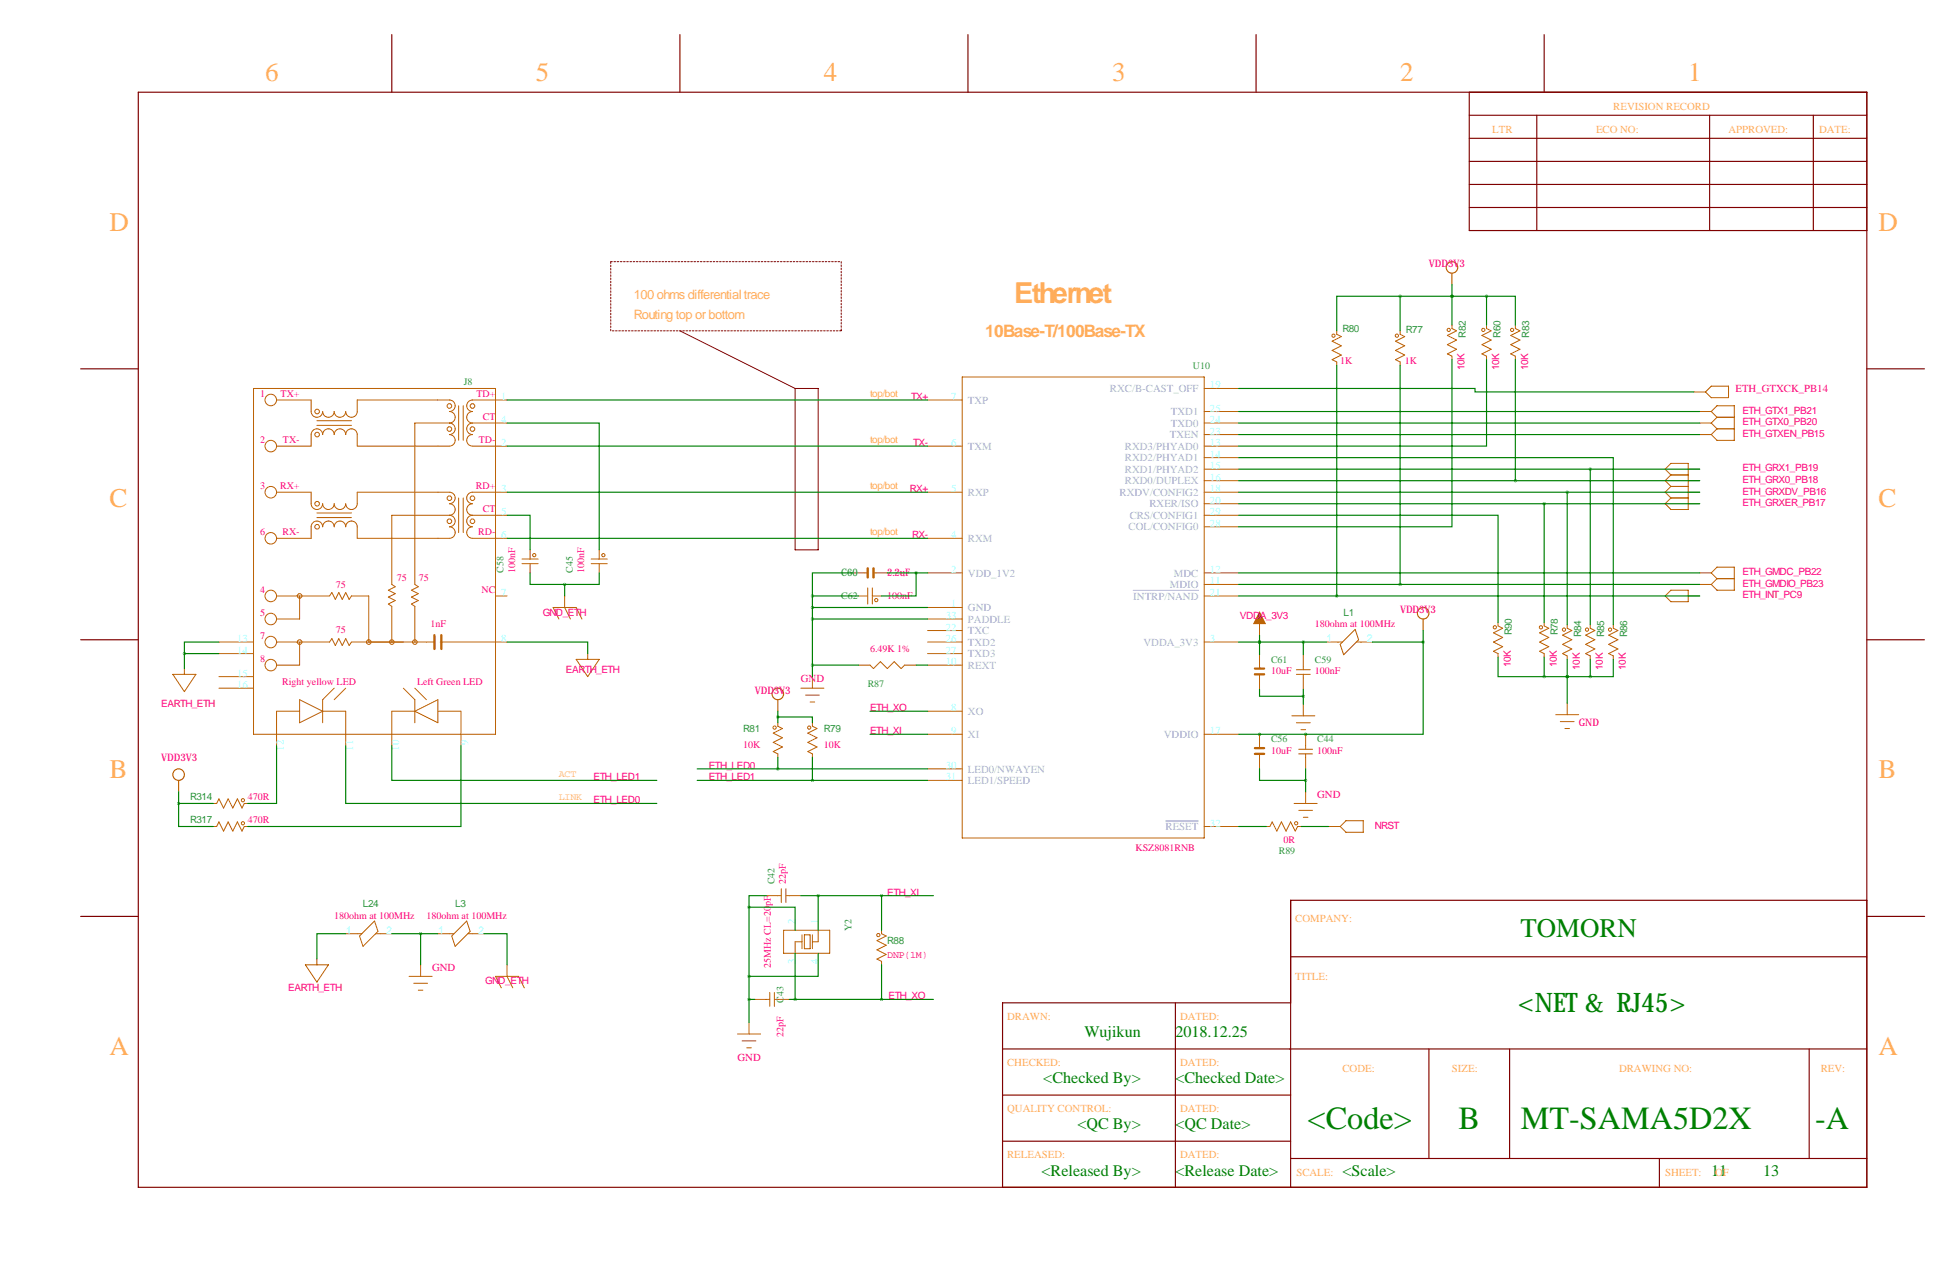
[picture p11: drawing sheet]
<svg xmlns="http://www.w3.org/2000/svg" width="432mm" height="279mm" viewBox="0 0 432 279" stroke-linecap="round" stroke-linejoin="round" font-family="sans-serif">
<path d="M134.6 57.7h50.8M185.4 57.7v15.2M134.6 72.9v-15.2M185.4 72.9h-50.8" fill="none" stroke="#800000" stroke-width=".22" stroke-dasharray=".4 .4"/>
<path d="M149.9 72.9l25.4 12.7M175.3 85.6h5v35.6h-5z" fill="none" stroke="#800000" stroke-width=".22"/>
<g fill="none" stroke="#800000" stroke-width=".25">
<path d="M86.4 7.6v12.7M149.9 7.6v12.7M213.4 7.6v12.7M276.9 7.6v12.7M340.4 7.6v12.7M30.5 20.3h381v241.3h-381zM323.8 25.4h87.7M323.8 30.5h87.7M323.8 20.3v30.5h87.7M323.8 35.6h87.7M338.7 25.4v25.4M376.8 25.4v25.4"/>
<path d="M399.7 25.4v25.4M323.8 40.6h87.7M323.8 45.7h87.7M17.8 81.3h12.7M411.5 81.3h12.7M17.8 141h12.7M411.5 141h12.7M411.5 198.4h-127v63.2M17.8 201.9h12.7M284.5 210.8h127M411.5 201.9h12.7M221 231.1h190.5"/>
<path d="M259.1 221v40.6M284.5 221h-63.5v40.6M315 231.1v24.2M332.7 231.1v24.2M398.8 231.1v24.2M221 241.3h63.5M221 251.5h63.5M284.5 255.3h127M365.8 255.3v6.3"/>
</g>
<g fill="none" stroke="#bb6000" stroke-width=".22">
<path d="M294.6 72.9v.8l1.1 .5-2.1 1 2.1 1-2.1 1 2.1 1-2.1 1 1 .6v.7M308.6 72.9v.8l1 .5-2 1 2 1-2 1 2 1-2 1 1 .6v.7M320 71.6v.8l1.1 .5-2.1 1 2.1 1-2.1 1 2.1 1.1-2.1 1 1 .5v.7M327.7 71.6v.8l1 .5-2.1 1 2.1 1-2.1 1 2.1 1.1-2.1 1 1.1 .5v.7M334 71.6v.8l1 .5-2 1 2 1-2 1 2 1.1-2 1 1 .5v.7M55.9 85.6h53.3v76.2h-53.3zM61 88.1h7.6v2.6a1.27 1.27 0 0 0 1.2 1.2 1.27 1.27 0 0 0 1.3-1.2 1.27 1.27 0 0 0 1.3 1.2 1.27 1.27 0 0 0 1.3-1.2 1.27 1.27 0 0 0 1.2 1.2 1.27 1.27 0 0 0 1.3-1.2 1.27 1.27 0 0 0 1.3 1.2 1.27 1.27 0 0 0 1.2-1.2v-2.6h20.4a1.27 1.27 0 0 1 1.2 1.3 1.27 1.27 0 0 1-1.2 1.3 1.27 1.27 0 0 1 1.2 1.2 1.27 1.27 0 0 1-1.2 1.3M69.8 92.7h7.7M69.8 93.7h7.7M99.1 93.2a1.27 1.27 0 0 1 1.2 1.3 1.27 1.27 0 0 1-1.2 1.3 1.27 1.27 0 0 1 1.2 1.2 1.27 1.27 0 0 1-1.2 1.3h-20.4v-2.5a1.27 1.27 0 0 0-1.2-1.3 1.27 1.27 0 0 0-1.3 1.3 1.27 1.27 0 0 0-1.3-1.3 1.27 1.27 0 0 0-1.2 1.3 1.27 1.27 0 0 0-1.3-1.3 1.27 1.27 0 0 0-1.3 1.3 1.27 1.27 0 0 0-1.2-1.3 1.27 1.27 0 0 0-1.3 1.3v2.5h-7.6M99.1 93.2h.1M99.1 93.2h-7.7v35.6l.8 .5-1.5 .7 1.5 .8-1.5 .8 1.5 .7-1.5 .8 .7 .5v7.9"/>
<path d="M101.1 89.4v7.6M102.1 89.4v7.6M104.1 93.2a1.27 1.27 0 0 0-1.2 1.3 1.27 1.27 0 0 0 1.2 1.3 1.27 1.27 0 0 0-1.2 1.2 1.27 1.27 0 0 0 1.2 1.3h7.7M104.1 93.2h7.7M111.8 88.1h-7.7a1.27 1.27 0 0 0-1.2 1.3 1.27 1.27 0 0 0 1.2 1.3 1.27 1.27 0 0 0-1.2 1.2 1.27 1.27 0 0 0 1.2 1.3M204.5 98.3h7.6M204.5 88.1h7.6M212.1 83.1h53.3v101.6h-53.3zM265.4 85.6h7.6M265.4 90.7h7.6M265.4 93.2h7.6M265.4 95.8h7.6"/>
<path d="M265.4 98.3h7.6M373.4 86.4h2.5M374.6 90.7h2.6M374.6 93.2h2.6M374.6 95.8h2.6M375.9 86.4l1.3-1.3h3.8v2.5h-3.8zM377.2 93.2l1.3 1.3M377.2 90.7l1.3-1.3h3.8v7.6h-3.8l-1.3-1.2M377.2 90.7l1.3 1.2M378.5 94.5l-1.3 1.3M378.5 94.5h3.8M378.5 91.9h3.8"/>
<path d="M378.5 91.9l-1.3 1.3M61 108.5h7.6v2.5a1.27 1.27 0 0 0 1.2 1.3 1.27 1.27 0 0 0 1.3-1.3 1.27 1.27 0 0 0 1.3 1.3 1.27 1.27 0 0 0 1.3-1.3 1.27 1.27 0 0 0 1.2 1.3 1.27 1.27 0 0 0 1.3-1.3 1.27 1.27 0 0 0 1.3 1.3 1.27 1.27 0 0 0 1.2-1.3v-2.5h20.4a1.27 1.27 0 0 1 1.2 1.2 1.27 1.27 0 0 1-1.2 1.3 1.27 1.27 0 0 1 1.2 1.3 1.27 1.27 0 0 1-1.2 1.2M69.8 113h7.7M69.8 114h7.7M99.1 113.5a1.27 1.27 0 0 1 1.2 1.3 1.27 1.27 0 0 1-1.2 1.3 1.27 1.27 0 0 1 1.2 1.2 1.27 1.27 0 0 1-1.2 1.3h-20.4v-2.5a1.27 1.27 0 0 0-1.2-1.3 1.27 1.27 0 0 0-1.3 1.3 1.27 1.27 0 0 0-1.3-1.3 1.27 1.27 0 0 0-1.2 1.3 1.27 1.27 0 0 0-1.3-1.3 1.27 1.27 0 0 0-1.3 1.3 1.27 1.27 0 0 0-1.2-1.3 1.27 1.27 0 0 0-1.3 1.3v2.5h-7.6M99.1 113.5h.1M99.1 113.5h-12.7v15.3l.7 .5-1.5 .7 1.5 .8-1.5 .8 1.5 .7-1.5 .8 .8 .5v7.9M101.1 109.7v7.6M102.1 109.7v7.6M104.1 113.5a1.27 1.27 0 0 0-1.2 1.3 1.27 1.27 0 0 0 1.2 1.3 1.27 1.27 0 0 0-1.2 1.2 1.27 1.27 0 0 0 1.2 1.3h7.7M104.1 113.5h7.7M111.8 108.5h-7.7a1.27 1.27 0 0 0-1.2 1.2 1.27 1.27 0 0 0 1.2 1.3 1.27 1.27 0 0 0-1.2 1.3 1.27 1.27 0 0 0 1.2 1.2"/>
<path d="M204.5 108.5h7.6M204.5 118.6h7.6M265.4 113.5h7.6M265.4 116.1h7.6M265.4 100.8h7.6M265.4 103.4h7.6M265.4 105.9h7.6M265.4 108.5h7.6M265.4 111h7.6M368.3 104.6l-1.3-1.2 1.3-1.3h3.8v10.2h-3.8l-1.3-1.3 1.3-1.3M368.3 104.6h3.8M368.3 104.6l-1.3 1.3 1.3 1.3"/>
<path d="M368.3 107.2h3.8M368.3 109.7h3.8M368.3 107.2l-1.3 1.3 1.3 1.2M372.1 103.4h2.5M372.1 105.9h2.5M372.1 108.5h2.5M372.1 111h2.5M61 131.3h11.6l.6-.7 .7 1.5 .8-1.5 .7 1.5 .8-1.5 .8 1.5 .5-.8h3.8v10.2M66 131.3v5.1h-5M109.2 131.3h2.6M115.1 124.2h3.5M115.1 123.2h3.5"/>
<path d="M116.8 121.2v2M116.8 124.2v2M123.2 136.4l-1.3-2.5h5.1l1.3 2.5M124.5 131.3v2.6l1.2 2.5M130.3 124.2h3.6M130.3 123.2h3.6M132.1 121.2v2M132.1 124.2v2M188 126.2h3.3M189.2 131.3h2.1M191.3 129.5v3.6M192.3 131.3h2"/>
<path d="M192.3 129.5v3.6M192.5 126.2h3.1M204.5 126.2h7.6M204.5 133.9h7.6M204.5 136.4h7.6M204.5 138.9h7.6M265.4 126.2h7.6M265.4 128.8h7.6M265.4 131.3h7.6M277.6 134.9v5.1M298.7 138.7l.8 2.3-3.3 3.3-.8-2.3zM330.2 137.2v.7l1 .5-2 1 2 1.1-2 1 2 1-2 1 1 .5v.8"/>
<path d="M340.4 137.2v.7l1 .5-2.1 1 2.1 1.1-2.1 1 2.1 1-2.1 1 1.1 .5v.8M345.4 137.7v.7l1.1 .5-2.1 1.1 2.1 1-2.1 1 2.1 1-2.1 1 1 .5v.8M350.5 137.7v.7l1 .5-2 1.1 2 1-2 1 2 1-2 1 1 .5v.8M355.6 137.7v.7l1 .5-2 1.1 2 1-2 1 2 1-2 1 1 .5v.8M368.3 130h3.8v2.6h-3.8l-1.3-1.3zM372.1 131.3h2.5M374.6 126.2h2.6M374.6 128.8h2.6M377.2 126.2l1.3-1.2h3.8v5h-3.8l-1.3-1.2M377.2 126.2l1.3 1.3M378.5 127.5h3.8M378.5 127.5l-1.3 1.3"/>
<path d="M38.1 148.6h5.1l-2.6 3.8zM40.6 147.3v1.3M48.3 141.5h7.6M48.3 144h7.6M48.3 149.1h7.6M48.3 151.6h7.6M61 141.5h11.6l.6-.8 .7 1.5 .8-1.5 .7 1.5 .8-1.5 .8 1.5 .5-.7h18.3M66 141.5v5.1h-5M66 156.7h-5v7.6M66 154.2l5.1 2.5-5.1 2.6zM71.1 156.7h5.1v7.6M73.7 151.6l-2.6 2.6v5.1"/>
<path d="M76.2 151.6l-2.5 2.6M88.9 151.6l2.5 2.6v5.1M91.4 156.7h-5v7.6M91.4 156.7l5.1-2.5v5.1zM91.4 151.6l2.6 2.6M96.5 156.7h5.1v7.6M97 141.5h14.8M127 145.3h5.1l-2.6 3.8zM129.5 144v1.3M171.4 159.3v.7l1.1 .5-2.1 1 2.1 1.1-2.1 1 2.1 1-2.1 1 1 .5v.8M176.5 151.6h5.1M177.5 153.2h3.1"/>
<path d="M178.6 154.7h1M179.1 159.3v.7l1 .5-2 1 2 1.1-2 1 2 1-2 1 1 .5v.8M179.1 149.1v2.5M189.2 146.6h2.6l.7 .7 1.6-1.5 1.5 1.5 1.5-1.5 1.5 1.5 .8-.7h2.5M204.5 141.5h7.6M204.5 144h7.6M204.5 146.6h7.6M204.5 156.7h7.6M265.4 141.5h7.6M277.6 144.3v3M277.6 148.6v3.3M284.7 157.7h5.1"/>
<path d="M285.8 147.6h3M285.8 148.6h3M285.8 159.3h3M287.3 144.3v3.3M287.3 148.6v3.3M287.3 155.2v2.5M292.4 141.5h3.5M299 141.5h3.5M342.9 157.5h5.1M343.9 159h3.1M345.4 154.9v2.6M47 177h.8l.5-1 1 2.1 1-2.1 1 2.1 1-2.1 1 2.1 .5-1.1h.8"/>
<path d="M204.5 161.8h7.6M204.5 169.4h7.6M204.5 172h7.6M265.4 161.8h7.6M277.6 161.8v3M277.6 166.1v3.3M285.2 177h5.1M286.3 165.1h3M286.3 166.1h3M286.3 178.6h3M286.8 160.8h1M287.8 161.8v3.3"/>
<path d="M287.8 166.1v3.3M287.8 174.5v2.5M344.9 160.5h1M47 182.1h.8l.5-1 1 2 1-2 1 2 1-2 1 2 .5-1h.8M168.9 197.4h3.3M172.2 195.8v3.1M173.2 197.4h3.3M173.2 195.8v3.1M265.4 182.1h7.6M279.1 182.1h.8l.5-1 1 2 1-2 1.1 2 1-2 1 2 .5-1h.8M287.3 180.1h1M292.9 182.1h2.5"/>
<path d="M295.4 182.1l1.3-1.3h3.8v2.6h-3.8zM67.3 212.6h5.1l-2.6 3.8zM69.8 211.3v1.3M76.2 205.7h3.6M79.2 206.2l3.3-3.3 .8 2.3-3.3 3.3zM82.8 205.7h3.6M90.2 215.1h5M91.2 216.7h3M92.2 218.2h1M92.7 212.6v2.5M96.5 205.7h3.6M99.6 206.2l3.3-3.3 .7 2.3-3.3 3.3z"/>
<path d="M103.1 205.7h3.6M110.5 217.7l-1.3-2.6h5.1l1.3 2.6M111.8 212.6v2.5l1.2 2.6M169.7 218.7v3M170.7 218.7v3M172.7 205h10.2v5.1h-10.2zM176.8 206v3M176.8 207.5h-1.5v2.6M177.3 206h1.3v3h-1.3zM179.1 206v3M180.3 205v2.5h-1.2M194.3 205v.7l1 .5-2 1.1 2 1-2 1 2 1-2 1 1 .5v.8"/>
<path d="M162.6 227.8h5M163.6 229.4h3M164.6 230.9h1M165.1 225.3v2.5M166.4 220.2h3.3M170.7 220.2h3.3"/>
<circle cx="293.9" cy="74" r=".36"/>
<circle cx="307.9" cy="74" r=".36"/>
<circle cx="319.3" cy="72.7" r=".36"/>
<circle cx="326.9" cy="72.7" r=".36"/>
<circle cx="333.3" cy="72.7" r=".36"/>
<circle cx="59.7" cy="98.3" r="1.27"/>
<circle cx="59.7" cy="88.1" r="1.27"/>
<circle cx="69.9" cy="90.7" r=".51"/>
<circle cx="69.9" cy="95.8" r=".51"/>
<circle cx="99.1" cy="89.5" r=".51"/>
<circle cx="99.1" cy="94.5" r=".51"/>
<circle cx="104.1" cy="89.5" r=".51"/>
<circle cx="104.1" cy="94.5" r=".51"/>
<circle cx="59.7" cy="108.5" r="1.27"/>
<circle cx="59.7" cy="118.6" r="1.27"/>
<circle cx="69.9" cy="116.1" r=".51"/>
<circle cx="69.9" cy="111" r=".51"/>
<circle cx="99.1" cy="109.8" r=".51"/>
<circle cx="99.1" cy="114.9" r=".51"/>
<circle cx="104.1" cy="109.8" r=".51"/>
<circle cx="104.1" cy="114.9" r=".51"/>
<circle cx="59.7" cy="136.4" r="1.27"/>
<circle cx="59.7" cy="131.3" r="1.27"/>
<circle cx="66" cy="131.3" r=".51"/>
<circle cx="117.8" cy="122.3" r=".36"/>
<circle cx="133" cy="122.3" r=".36"/>
<circle cx="193.1" cy="132.2" r=".36"/>
<circle cx="329.5" cy="138.2" r=".36"/>
<circle cx="339.6" cy="138.2" r=".36"/>
<circle cx="344.7" cy="138.7" r=".36"/>
<circle cx="349.8" cy="138.7" r=".36"/>
<circle cx="354.9" cy="138.7" r=".36"/>
<circle cx="59.7" cy="141.5" r="1.27"/>
<circle cx="59.7" cy="146.6" r="1.27"/>
<circle cx="66" cy="141.5" r=".51"/>
<circle cx="81.3" cy="141.5" r=".51"/>
<circle cx="86.4" cy="141.5" r=".51"/>
<circle cx="91.4" cy="141.5" r=".51"/>
<circle cx="53.5" cy="176.3" r=".36"/>
<circle cx="170.7" cy="160.3" r=".36"/>
<circle cx="178.4" cy="160.3" r=".36"/>
<circle cx="53.5" cy="181.4" r=".36"/>
<circle cx="285.7" cy="181.4" r=".36"/>
<circle cx="193.6" cy="206" r=".36"/>
</g>
<path d="M249.8 130.1h14.4M256.9 180.9h7.3" fill="none" stroke="#aaaad4" stroke-width=".25"/>
<path d="M95.8 140v3M97.3 140v3M191.3 125.2v2.1M192.5 125.2v2.1M276.6 147.3h2M276.6 148.6h2M276.6 164.8h2M276.6 166.1h2" fill="none" stroke="#bb6000" stroke-width=".51"/>
<path d="M277.6 134.9l1.3 2.5h-2.5z" fill="#bb6000" stroke="#bb6000" stroke-width=".22"/>
<g fill="none" stroke="#bb6000" stroke-width=".25">
<path d="M320 60.2v2.5M313.7 136.4v2.5M171.4 154.2v2.5M39.4 172v2.5"/>
<circle cx="320" cy="58.9" r="1.27"/>
<circle cx="313.7" cy="135.1" r="1.27"/>
<circle cx="171.4" cy="152.9" r="1.27"/>
<circle cx="39.4" cy="170.7" r="1.27"/>
</g>
<g fill="none" stroke="#008000" stroke-width=".25">
<path d="M308.6 65.3h-14v7.6M308.6 65.3v7.6M308.6 65.3h19.1M320 79.2v36.9h-47M320 65.3h.1M320 62.7v8.9M327.7 79.2v19.1h-54.7M327.7 65.3h6.3v6.3M327.7 65.3v6.3M334 79.2v26.7M111.8 93.2h20.3v28M111.8 98.3h92.7"/>
<path d="M111.8 88.1h92.7M273 85.6h52.1v.8h48.3M273 90.7h101.6M273 95.8h101.6M273 93.2h101.6M294.6 80.5v50.8M308.6 80.5v48.3M111.8 113.5h5v7.7M111.8 108.5h92.7M111.8 118.6h92.7M273 113.5h57.2v23.7M273 100.8h82.6v36.9"/>
<path d="M273 103.4h101.6M273 108.5h101.6M273 111h101.6M273 105.9h101.6M340.4 111v26.2M345.4 108.5v29.2M350.5 103.4v34.3M116.8 126.2v2.6h7.7M124.5 128.8v2.5M132.1 126.2v2.6h-7.6M179.1 131.3h10.1M179.1 131.3v17.8"/>
<path d="M179.1 136.4h25.4M179.1 133.9h25.4M188 126.2h-8.9v5.1M195.6 126.2h8.9M201.9 126.2v5.1h-7.6M273 131.3h101.6M273 126.2h101.6M273 128.8h101.6M277.6 140v4.3M313.7 138.9v2.6M40.6 144v3.3M40.6 144h7.7"/>
<path d="M48.3 141.5h-7.7v2.5M111.8 141.5h17.7v2.5M171.4 158h7.7v1.3M171.4 156.7v2.6M179.1 146.6h10.1M191.8 156.7h12.7M201.9 146.6h2.6M273 141.5h19.4M277.6 141.5h.1M277.6 151.9v1.5h9.7M287.3 141.5v2.8M287.3 151.9v3.3"/>
<path d="M302.5 141.5h11.2M313.7 141.5v20.3h-25.9M330.2 144.8v4.3h10.2M340.4 144.8v4.3M340.4 149.1h10.1M345.4 149.1h.1M345.4 145.3v9.6M350.5 145.3v3.8M355.6 145.3v3.8h-5.1M39.4 177v5.1h7.6M39.4 177h7.6M39.4 174.5v2.5"/>
<path d="M61 164.3v12.7h-6.4M76.2 164.3v12.7h68.6M86.4 164.3v7.7h58.4M101.6 164.3v17.8h-47M153.7 169.4h50.8M153.7 172h50.8M171.4 166.9v2.5M179.1 166.9v5.1M191.8 161.8h12.7M273 161.8h14.8M277.6 161.8h.1M277.6 169.4v2.6h10.2"/>
<path d="M287.8 161.8h.1M287.8 169.4v5.1M165.1 199.9h10.2v5.1M165.1 199.9v25.4M168.9 197.4h-3.8v2.5M176.5 197.4h29.2M180.3 197.4v7.6M194.3 197.4v7.6M273 182.1h6.1M286.8 182.1h6.1M76.2 205.7h-6.4v5.6M86.4 205.7h10.1"/>
<path d="M92.7 205.7v6.9M106.7 205.7h5.1v6.9M175.3 210.1v10.1M180.3 210.1v5h-15.2M194.3 212.6v7.6M165.1 220.2h1.3M174 220.2h31.7"/>
</g>
<path d="M180.3 197.4a.05 .05 0 0 0 .1 0 .05 .05 0 0 0-.1 0zM345.4 108.5a.05 .05 0 0 0 .1 0 .05 .05 0 0 0-.1 0zM175.2 220.2a.05 .05 0 0 0 .1 0 .05 .05 0 0 0-.1 0zM171.4 169.4a.05 .05 0 0 0 .1 0 .05 .05 0 0 0-.1 0zM294.6 131.3a.05 .05 0 0 0 .1 0 .05 .05 0 0 0-.1 0zM201.9 126.2a.05 .05 0 0 0 .1 0 .05 .05 0 0 0-.1 0zM320 65.3a.05 .05 0 0 0 .1 0 .05 .05 0 0 0-.1 0zM327.6 65.3a.05 .05 0 0 0 .1 0 .05 .05 0 0 0-.1 0zM124.4 128.8a.05 .05 0 0 0 .1 0 .05 .05 0 0 0-.1 0zM179 172a.05 .05 0 0 0 .1 0 .05 .05 0 0 0-.1 0zM171.4 158a.05 .05 0 0 0 .1 0 .05 .05 0 0 0-.1 0zM39.3 177a.05 .05 0 0 0 .1 0 .05 .05 0 0 0-.1 0zM345.4 149.1a.05 .05 0 0 0 .1 0 .05 .05 0 0 0-.1 0zM340.3 149.1a.05 .05 0 0 0 .1 0 .05 .05 0 0 0-.1 0zM179 136.4a.05 .05 0 0 0 .1 0 .05 .05 0 0 0-.1 0zM179 133.9a.05 .05 0 0 0 .1 0 .05 .05 0 0 0-.1 0zM179 146.6a.05 .05 0 0 0 .1 0 .05 .05 0 0 0-.1 0zM179 131.3a.05 .05 0 0 0 .1 0 .05 .05 0 0 0-.1 0zM320 65.3a.05 .05 0 0 0 .1 0 .05 .05 0 0 0-.1 0zM345.4 149.1a.05 .05 0 0 0 .1 0 .05 .05 0 0 0-.1 0zM40.6 144a.05 .05 0 0 0 .1 0 .05 .05 0 0 0-.1 0zM340.3 111a.05 .05 0 0 0 .1 0 .05 .05 0 0 0-.1 0z" fill="#008000" stroke="#008000" stroke-width=".63"/>
<g font-size="7.1" fill="#008000">
<text x="288.2" y="248.8">&lt;Code&gt;</text>
<text x="321.5" y="248.8">B</text>
<text x="335.2" y="248.8">MT-SAMA5D2X</text>
<text x="400.1" y="248.8">-A</text>
</g>
<text font-size="6.3" fill="#ffad5b" x="223.5" y="66.8">Ethernet</text>
<g font-size="5.9" fill="#ffad5b">
<text x="58.4" y="17.8">6</text>
<text x="118.1" y="17.8">5</text>
<text x="181.6" y="17.8">4</text>
<text x="245.1" y="17.8">3</text>
<text x="308.6" y="17.8">2</text>
<text x="372.1" y="17.8">1</text>
<text x="24.1" y="50.8">D</text>
<text x="414" y="50.8">D</text>
<text x="24.1" y="111.8">C</text>
<text x="414" y="111.8">C</text>
<text x="24.1" y="171.4">B</text>
<text x="414" y="171.4">B</text>
<text x="24.1" y="232.4">A</text>
<text x="414" y="232.4">A</text>
</g>
<g font-size="5.9" fill="#008000">
<text x="335.1" y="206.5">TOMORN</text>
<text x="334.6" y="223">&lt;NET &amp; RJ45&gt;</text>
</g>
<text font-size="3.8" fill="#ffad5b" x="217.2" y="74.2">10Base-T/100Base-TX</text>
<g font-size="3.6" fill="#008000">
<text x="239" y="228.5">Wujikun</text>
<text x="259.1" y="228.5">2018.12.25</text>
<text x="230" y="238.7">&lt;Checked By&gt;</text>
<text x="259.1" y="238.7">&lt;Checked Date&gt;</text>
<text x="237.5" y="248.9">&lt;QC By&gt;</text>
<text x="259.1" y="248.9">&lt;QC Date&gt;</text>
<text x="229.6" y="259">&lt;Released By&gt;</text>
<text x="259.1" y="259">&lt;Release Date&gt;</text>
<text x="295.9" y="259">&lt;Scale&gt;</text>
<text x="377.2" y="259">11</text>
<text x="388.6" y="259">13</text>
</g>
<g font-size="2.8" fill="#ffad5b">
<text x="139.7" y="65.8">100 ohms differential trace</text>
<text x="139.7" y="70.4">Routing top or bottom</text>
</g>
<g font-size="2.4" fill="#ffad5b">
<text x="328.9" y="29.2">LTR</text>
<text x="351.8" y="29.2">ECO NO:</text>
<text x="355.6" y="24.1">REVISION RECORD</text>
<text x="381" y="29.2">APPROVED:</text>
<text x="401" y="29.2">DATE:</text>
<text x="285.5" y="203.2">COMPANY:</text>
<text x="285.5" y="215.9">TITLE:</text>
<text x="222" y="224.8">DRAWN:</text>
<text x="260.1" y="224.8">DATED:</text>
<text x="222" y="234.9">CHECKED:</text>
<text x="260.1" y="234.9">DATED:</text>
<text x="295.9" y="236.2">CODE:</text>
<text x="320" y="236.2">SIZE:</text>
<text x="356.9" y="236.2">DRAWING NO:</text>
<text x="401.3" y="236.2">REV:</text>
<text x="222" y="245.1">QUALITY CONTROL:</text>
<text x="260.1" y="245.1">DATED:</text>
<text x="222" y="255.3">RELEASED:</text>
<text x="260.1" y="255.3">DATED:</text>
<text x="285.7" y="259.1">SCALE:</text>
<text x="367" y="259.1">SHEET:</text>
<text x="378" y="259.1">OF</text>
</g>
<g font-size="2.4" fill="#9bffff">
<text x="110.5" y="88.1">1</text>
<text x="209.6" y="88.1">7</text>
<text x="266.7" y="85.6">19</text>
<text x="110.5" y="93.2">4</text>
<text x="266.7" y="90.7">25</text>
<text x="266.7" y="93.2">24</text>
<text x="266.7" y="95.8">23</text>
<text x="110.5" y="98.3">2</text>
<text x="209.6" y="98.3">6</text>
<text x="266.7" y="98.3">13</text>
<text x="266.7" y="100.8">14</text>
<text x="266.7" y="103.4">15</text>
<text x="266.7" y="105.9">16</text>
<text x="110.5" y="108.5">3</text>
<text x="110.5" y="113.5">5</text>
<text x="209.6" y="108.5">5</text>
<text x="266.7" y="113.5">29</text>
<text x="266.7" y="108.5">18</text>
<text x="266.7" y="111">20</text>
<text x="110.5" y="118.6">6</text>
<text x="209.6" y="118.6">4</text>
<text x="266.7" y="116.1">28</text>
<text x="110.5" y="131.3">7</text>
<text x="209.6" y="126.2">2</text>
<text x="266.7" y="126.2">12</text>
<text x="266.7" y="128.8">11</text>
<text x="266.7" y="131.3">21</text>
<text x="208.4" y="136.4">33</text>
<text x="209.6" y="133.9">1</text>
<text x="52.2" y="141.5">13</text>
<text x="110.5" y="141.5">8</text>
<text x="208.4" y="138.9">22</text>
<text x="208.4" y="141.5">26</text>
<text x="266.7" y="141.5">3</text>
<text x="292.4" y="141.5">1</text>
<text x="301.2" y="141.5">2</text>
<text x="52.2" y="144">14</text>
<text x="52.2" y="149.1">15</text>
<text x="208.4" y="144">27</text>
<text x="208.4" y="146.6">10</text>
<text x="52.2" y="151.6">16</text>
<text x="209.6" y="156.7">8</text>
<text x="209.6" y="161.8">9</text>
<text x="266.7" y="161.8">17</text>
<text x="62.6" y="165.4" transform="rotate(-90 62.6 165.4)">12</text>
<text x="77.8" y="165.4" transform="rotate(-90 77.8 165.4)">11</text>
<text x="88" y="165.4" transform="rotate(-90 88 165.4)">10</text>
<text x="103.2" y="164.3" transform="rotate(-90 103.2 164.3)">9</text>
<text x="208.4" y="169.4">30</text>
<text x="208.4" y="172">31</text>
<text x="266.7" y="182.1">32</text>
<text x="175.3" y="203.7" transform="rotate(-90 175.3 203.7)">2</text>
<text x="180.3" y="203.7" transform="rotate(-90 180.3 203.7)">1</text>
<text x="76.2" y="205.7">1</text>
<text x="85.1" y="205.7">2</text>
<text x="96.6" y="205.7">1</text>
<text x="105.4" y="205.7">2</text>
<text x="175.3" y="212.5" transform="rotate(-90 175.3 212.5)">3</text>
<text x="180.3" y="212.5" transform="rotate(-90 180.3 212.5)">4</text>
</g>
<g font-size="2.4" fill="#aaaad4">
<text x="213.4" y="88.9">TXP</text>
<text x="244.7" y="86.4">RXC/B-CAST_OFF</text>
<text x="258.1" y="91.5">TXD1</text>
<text x="258.1" y="94">TXD0</text>
<text x="213.4" y="99.1">TXM</text>
<text x="248" y="99.1">RXD3/PHYAD0</text>
<text x="248" y="101.6">RXD2/PHYAD1</text>
<text x="257.8" y="96.6">TXEN</text>
<text x="248" y="104.2">RXD1/PHYAD2</text>
<text x="248" y="106.7">RXD0/DUPLEX</text>
<text x="213.4" y="109.3">RXP</text>
<text x="246.8" y="109.3">RXDV/CONFIG2</text>
<text x="253.4" y="111.8">RXER/ISO</text>
<text x="213.4" y="119.4">RXM</text>
<text x="248.8" y="116.9">COL/CONFIG0</text>
<text x="249" y="114.3">CRS/CONFIG1</text>
<text x="213.4" y="127">VDD_1V2</text>
<text x="257.8" y="129.6">MDIO</text>
<text x="258.8" y="127">MDC</text>
<text x="213.4" y="134.7">GND</text>
<text x="213.4" y="137.2">PADDLE</text>
<text x="249.8" y="132.1">INTRP/NAND</text>
<text x="213.4" y="139.7">TXC</text>
<text x="213.4" y="142.3">TXD2</text>
<text x="252" y="142.3">VDDA_3V3</text>
<text x="213.4" y="144.8">TXD3</text>
<text x="213.4" y="147.4">REXT</text>
<text x="213.4" y="157.5">XO</text>
<text x="213.4" y="162.6">XI</text>
<text x="256.5" y="162.6">VDDIO</text>
<text x="213.4" y="170.2">LED0/NWAYEN</text>
<text x="213.4" y="172.8">LED1/SPEED</text>
<text x="256.9" y="182.9">RESET</text>
</g>
<g font-size="2.4" fill="#ff0080">
<text x="382.5" y="86.4">ETH_GTXCK_PB14</text>
<text x="176.5" y="150.4">GND</text>
<text x="290.3" y="175.8">GND</text>
<text x="95.2" y="213.9">GND</text>
<text x="162.6" y="233.7">GND</text>
</g>
<g font-size="2.3" fill="#ff0080">
<text x="315" y="58.9">VDD3V3</text>
<text x="195.6" y="127">2.2uF</text>
<text x="308.6" y="135.1">VDD3V3</text>
<text x="166.4" y="152.9">VDD3V3</text>
<text x="348" y="160">GND</text>
<text x="35.6" y="167.6">VDD3V3</text>
</g>
<text font-size="2.3" fill="#008080" x="185.4" y="127">C60</text>
<g font-size="2.2" fill="#008080">
<text x="295.9" y="73.2">R80</text>
<text x="309.9" y="73.4">R77</text>
<text x="323.1" y="74.4" transform="rotate(-90 323.1 74.4)">R82</text>
<text x="330.7" y="74.4" transform="rotate(-90 330.7 74.4)">R60</text>
<text x="337.1" y="74.4" transform="rotate(-90 337.1 74.4)">R83</text>
<text x="262.9" y="81.3">U10</text>
<text x="102.2" y="84.8">J8</text>
<text x="111" y="126.2" transform="rotate(-90 111 126.2)">C58</text>
<text x="126.2" y="126.2" transform="rotate(-90 126.2 126.2)">C45</text>
<text x="185.4" y="132.1">C62</text>
<text x="296.2" y="135.6">L1</text>
<text x="333.2" y="140" transform="rotate(-90 333.2 140)">R90</text>
<text x="343.4" y="140" transform="rotate(-90 343.4 140)">R78</text>
<text x="348.5" y="140.5" transform="rotate(-90 348.5 140.5)">R84</text>
<text x="353.6" y="140.5" transform="rotate(-90 353.6 140.5)">R85</text>
<text x="358.6" y="140.5" transform="rotate(-90 358.6 140.5)">R86</text>
<text x="280.2" y="146">C61</text>
<text x="289.8" y="146">C59</text>
<text x="191.3" y="151.3">R87</text>
<text x="163.8" y="161.3">R81</text>
<text x="181.6" y="161.3">R79</text>
<text x="280.2" y="163.6">C56</text>
<text x="290.3" y="163.6">C44</text>
<text x="41.9" y="176.3">R314</text>
<text x="41.9" y="181.4">R317</text>
<text x="281.9" y="188.2">R89</text>
<text x="170.7" y="194.8" transform="rotate(-90 170.7 194.8)">C42</text>
<text x="80" y="199.9">L24</text>
<text x="100.3" y="199.9">L3</text>
<text x="187.7" y="205.1" transform="rotate(-90 187.7 205.1)">Y2</text>
<text x="195.6" y="208">R88</text>
<text x="172.7" y="221" transform="rotate(-90 172.7 221)">C43</text>
</g>
<g font-size="2.2" fill="#ff0080">
<text x="295.4" y="80.3">1K</text>
<text x="309.6" y="80.3">1K</text>
<text x="322.8" y="81.5" transform="rotate(-90 322.8 81.5)">10K</text>
<text x="330.5" y="81.5" transform="rotate(-90 330.5 81.5)">10K</text>
<text x="336.8" y="81.5" transform="rotate(-90 336.8 81.5)">10K</text>
<text x="57.3" y="87.4">1</text>
<text x="61.9" y="87.4">TX+</text>
<text x="105" y="87.4">TD+</text>
<text x="200.8" y="88.1">TX+</text>
<text x="106.4" y="92.5">CT</text>
<text x="384" y="93.7">ETH_GTX0_PB20</text>
<text x="384" y="91.2">ETH_GTX1_PB21</text>
<text x="57.3" y="97.5">2</text>
<text x="62.4" y="97.5">TX-</text>
<text x="105.5" y="97.5">TD-</text>
<text x="201.3" y="98.3">TX-</text>
<text x="384" y="96.3">ETH_GTXEN_PB15</text>
<text x="57.3" y="107.7">3</text>
<text x="61.7" y="107.7">RX+</text>
<text x="104.9" y="107.7">RD+</text>
<text x="384" y="106.4">ETH_GRX0_PB18</text>
<text x="384" y="103.9">ETH_GRX1_PB19</text>
<text x="106.4" y="112.8">CT</text>
<text x="200.6" y="108.5">RX+</text>
<text x="384" y="111.5">ETH_GRXER_PB17</text>
<text x="384" y="109">ETH_GRXDV_PB16</text>
<text x="57.3" y="117.9">6</text>
<text x="62.2" y="117.9">RX-</text>
<text x="105.4" y="117.9">RD-</text>
<text x="201.1" y="118.6">RX-</text>
<text x="57.3" y="130.6">4</text>
<text x="74" y="129.5">75</text>
<text x="87.5" y="128">75</text>
<text x="92.3" y="128">75</text>
<text x="106.2" y="130.6">NC</text>
<text x="113.5" y="126.2" transform="rotate(-90 113.5 126.2)">100nF</text>
<text x="128.8" y="126.2" transform="rotate(-90 128.8 126.2)">100nF</text>
<text x="384" y="131.8">ETH_INT_PC9</text>
<text x="384" y="129.3">ETH_GMDIO_PB23</text>
<text x="384" y="126.7">ETH_GMDC_PB22</text>
<text x="57.3" y="135.6">5</text>
<text x="119.6" y="135.6">GND_ETH</text>
<text x="195.6" y="132.1">100nF</text>
<text x="273.3" y="136.4">VDDA_3V3</text>
<text x="57.3" y="140.7">7</text>
<text x="74" y="139.4">75</text>
<text x="94.9" y="138.2">1nF</text>
<text x="191.8" y="143.7">6.49K 1%</text>
<text x="289.8" y="138.2">180ohm at 100MHz</text>
<text x="57.3" y="145.8">8</text>
<text x="124.7" y="148.3">EARTH_ETH</text>
<text x="280.2" y="148.6">10uF</text>
<text x="289.8" y="148.6">100nF</text>
<text x="333" y="147.1" transform="rotate(-90 333 147.1)">10K</text>
<text x="343.2" y="147.1" transform="rotate(-90 343.2 147.1)">10K</text>
<text x="348.2" y="147.6" transform="rotate(-90 348.2 147.6)">10K</text>
<text x="353.3" y="147.6" transform="rotate(-90 353.3 147.6)">10K</text>
<text x="358.4" y="147.6" transform="rotate(-90 358.4 147.6)">10K</text>
<text x="35.6" y="155.7">EARTH_ETH</text>
<text x="62.2" y="150.9">Right yellow LED</text>
<text x="91.9" y="150.9">Left Green LED</text>
<text x="191.8" y="161.8">ETH_XI</text>
<text x="191.8" y="156.7">ETH_XO</text>
<text x="163.8" y="164.8">10K</text>
<text x="181.6" y="164.8">10K</text>
<text x="280.2" y="166.1">10uF</text>
<text x="290.3" y="166.1">100nF</text>
<text x="130.8" y="172">ETH_LED1</text>
<text x="156.2" y="169.4">ETH_LED0</text>
<text x="156.2" y="172">ETH_LED1</text>
<text x="54.6" y="176.3">470R</text>
<text x="130.8" y="177">ETH_LED0</text>
<text x="54.6" y="181.4">470R</text>
<text x="282.9" y="185.7">0R</text>
<text x="303" y="182.6">NRST</text>
<text x="250.3" y="187.5">KSZ8081RNB</text>
<text x="173.2" y="194.8" transform="rotate(-90 173.2 194.8)">22pF</text>
<text x="195.6" y="197.4">ETH_XI</text>
<text x="73.7" y="202.4">180ohm at 100MHz</text>
<text x="94" y="202.4">180ohm at 100MHz</text>
<text x="169.9" y="213.2" transform="rotate(-90 169.9 213.2)">25MHz CL=20pF</text>
<text x="195.6" y="211.1">DNP(1M)</text>
<text x="63.5" y="218.4">EARTH_ETH</text>
<text x="106.9" y="216.9">GND_ETH</text>
<text x="195.8" y="220.2">ETH_XO</text>
<text x="172.7" y="228.6" transform="rotate(-90 172.7 228.6)">22pF</text>
</g>
<g font-size="2.2" fill="#ffad5b">
<text x="191.8" y="87.4">top/bot</text>
<text x="191.8" y="97.5">top/bot</text>
<text x="191.8" y="107.7">top/bot</text>
<text x="191.8" y="117.9">top/bot</text>
<text x="123.2" y="171.2">ACT</text>
<text x="123.2" y="176.3">LINK</text>
</g>
</svg>
